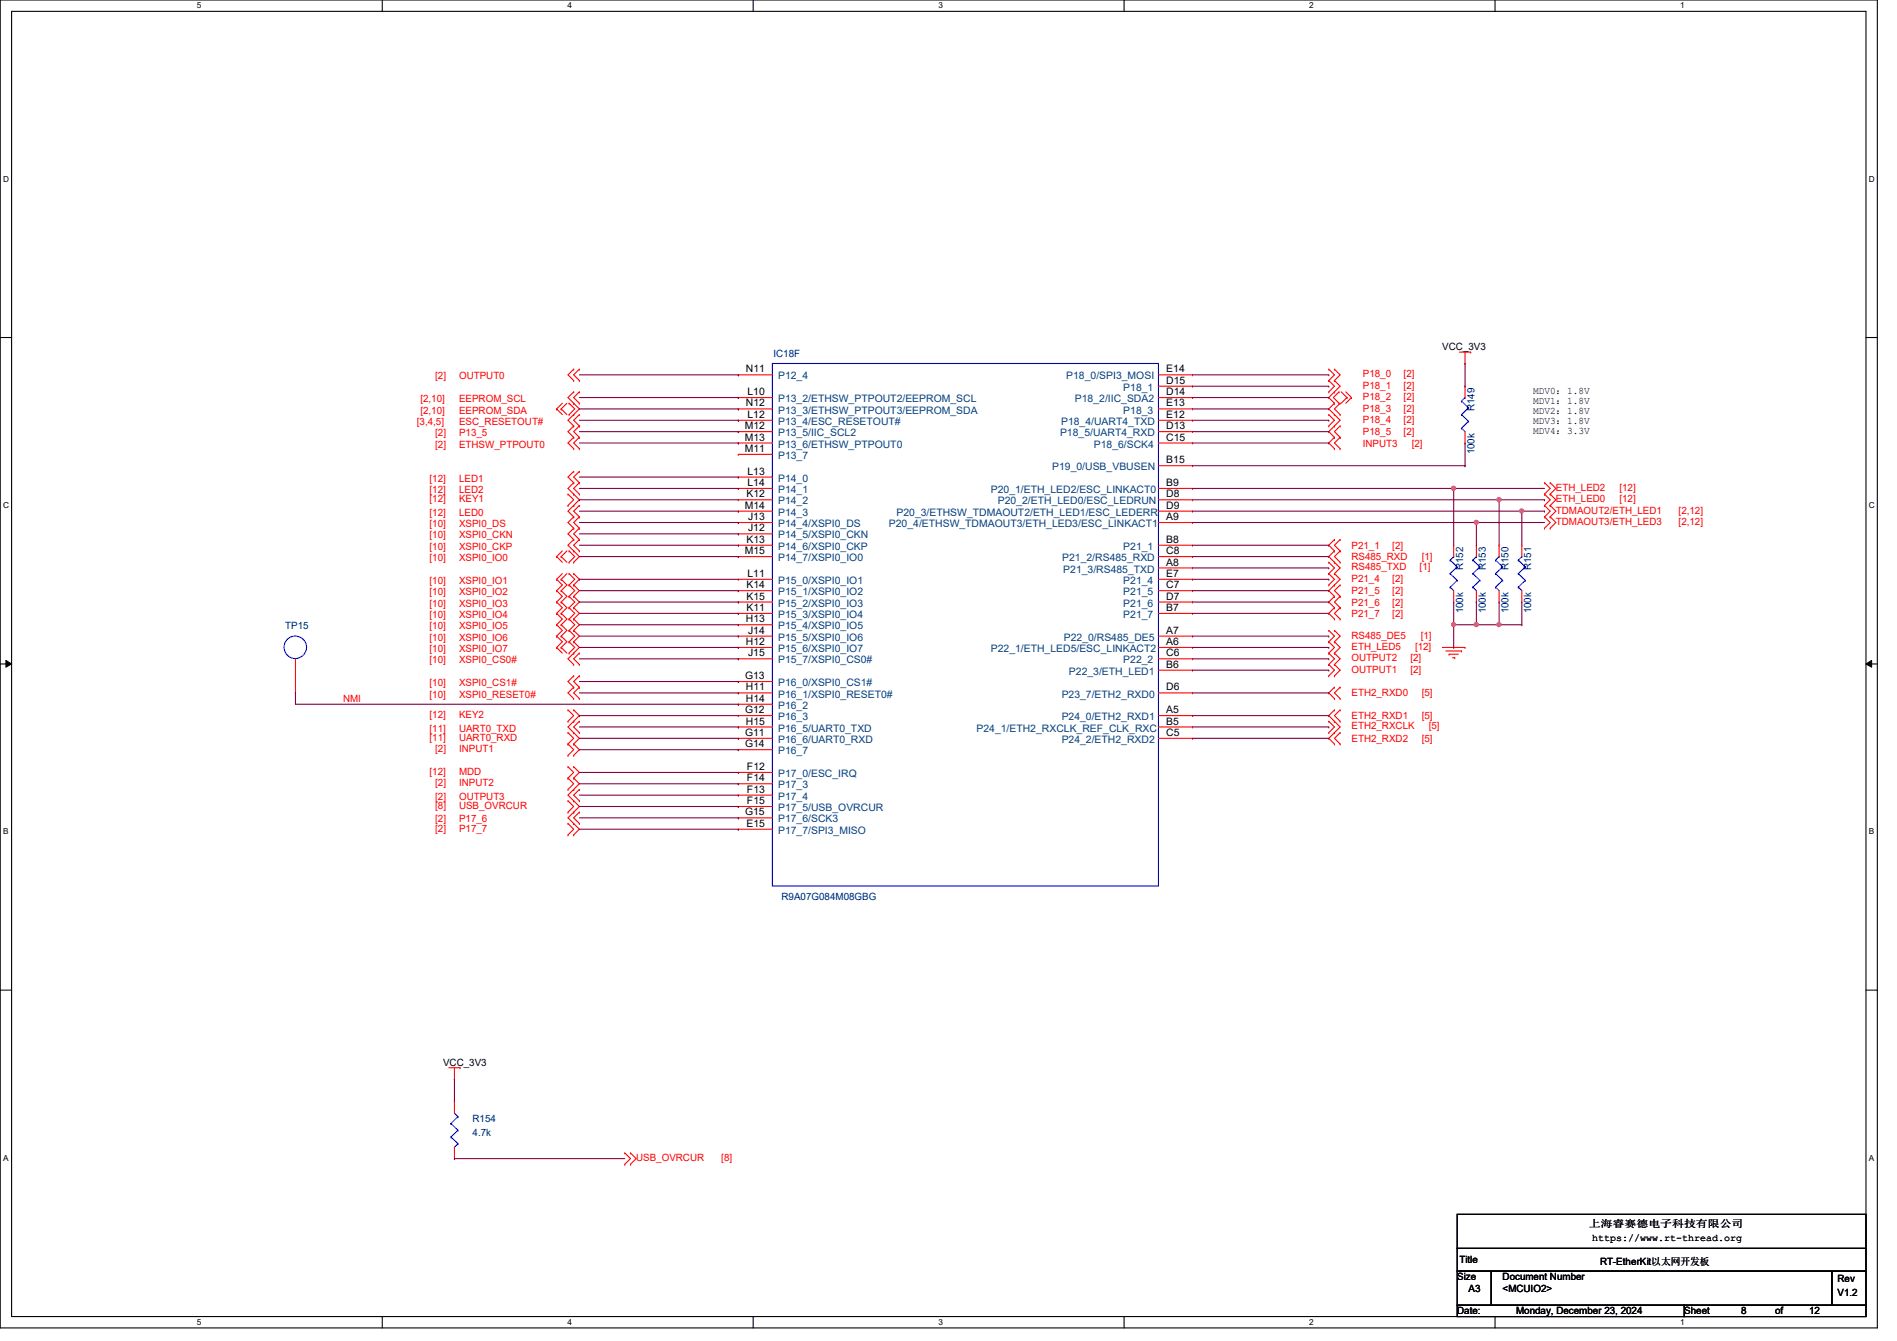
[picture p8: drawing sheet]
<svg xmlns="http://www.w3.org/2000/svg" width="297mm" height="210mm" viewBox="0 0 297 210" stroke-linecap="round" stroke-linejoin="round" font-family="sans-serif">
<path d="M0 0h294v207.9h-294zM1.8 1.8h290.4v204.3h-290.4z" fill="none" stroke="#000" stroke-width=".17"/>
<g fill="#fff">
<path d="M30.8 .2h.7v1.4h-.7z"/>
<path d="M30.8 206.2h.7v1.4h-.7z"/>
</g>
<path d="M59.9 0v1.8M59.9 206.1v1.8" fill="none" stroke="#000" stroke-width=".17"/>
<g fill="#fff">
<path d="M88.9 .2h.6v1.4h-.6z"/>
<path d="M88.9 206.2h.6v1.4h-.6z"/>
</g>
<path d="M117.9 0v1.8M117.9 206.1v1.8" fill="none" stroke="#000" stroke-width=".17"/>
<g fill="#fff">
<path d="M146.9 .2h.7v1.4h-.7z"/>
<path d="M146.9 206.2h.7v1.4h-.7z"/>
</g>
<path d="M176 0v1.8M176 206.1v1.8" fill="none" stroke="#000" stroke-width=".17"/>
<g fill="#fff">
<path d="M205 .2h.7v1.4h-.7z"/>
<path d="M205 206.2h.7v1.4h-.7z"/>
</g>
<path d="M234.1 0v1.8M234.1 206.1v1.8" fill="none" stroke="#000" stroke-width=".17"/>
<g fill="#fff">
<path d="M263.1 .2h.7v1.4h-.7z"/>
<path d="M263.1 206.2h.7v1.4h-.7z"/>
<path d="M.5 27.3h.9v1.4h-.9z"/>
<path d="M292.6 27.3h.9v1.4h-.9z"/>
<path d="M.5 78.4h.9v1.4h-.9z"/>
<path d="M292.6 78.4h.9v1.4h-.9z"/>
</g>
<path d="M0 52.8h1.8M292.2 52.8h1.8" fill="none" stroke="#000" stroke-width=".17"/>
<g fill="#fff">
<path d="M.5 129.5h.8v1.4h-.8z"/>
<path d="M292.6 129.5h.9v1.4h-.9z"/>
</g>
<path d="M0 103.9h1.8M292.2 103.9h1.8" fill="none" stroke="#000" stroke-width=".17"/>
<path d="M.9 103.4l.9 .5-.9 .5zM292.2 103.9l.9-.5v1z" fill="#000"/>
<path d="M.9 103.4l.9 .5-.9 .5zM292.2 103.9l.9-.5v1z" fill="none" stroke="#000" stroke-width=".16"/>
<g fill="#fff">
<path d="M.5 180.5h.8v1.4h-.8z"/>
<path d="M292.6 180.5h.9v1.4h-.9z"/>
</g>
<path d="M0 155h1.8M292.2 155h1.8M228.2 190.1h64v5.3h-64zM228.2 195.4h64v3.6h-64zM228.2 199h5.3v5.3h-5.3zM233.5 199h53.3v5.3h-53.3zM286.8 199h5.4v5.3h-5.4zM228.2 204.3h35.5v1.8h-35.5zM263.7 204.3h28.5v1.8h-28.5z" fill="none" stroke="#000" stroke-width=".17"/>
<g fill="none" stroke="#f00" stroke-width=".17">
<path d="M89.8 57.8h.1M89.8 59.6h.1M89.8 57.8l-.9 .9 .9 .9M90.7 57.8h.1M90.7 59.6h.1M90.7 57.8l-.9 .9 .9 .9M115.6 58.7h.1M115.6 58.7h5.3M181.4 58.7h5.3M186.7 58.7h.1M208.1 59.6h.1M208.1 57.8h.1"/>
<path d="M208.1 57.8l.9 .9-.9 .9M208.1 59.6l.9 .9-.9 .8M209 59.6h.1M209 57.8h.1M209 57.8l.8 .9-.8 .9M209 59.6l.8 .9-1.7 1.7 .9 .9M228.5 55.1h1.8M229.4 56.9h.1M229.4 55.1v1.8M230.3 55.1h.1M87.2 64h.1M87.2 64l.8 .9"/>
<path d="M87.9 64h.1M87.9 64l.9 .9M88 63.1l-.8 .9M88.8 63.1l-.9 .9M88.9 77.3h.1M88.9 79.1h.1M88.9 77.3l.9 .9-.9 .9M89.1 64.9h.1M89.1 63.1h.1M89.1 63.1l.9 .9-.9 .9M89.8 61.3h.1M89.8 63.1h.1"/>
<path d="M89.8 64.9h.1M89.8 66.7h.1M89.8 68.5h.1M89.8 70.2h.1M89.8 79.1h.1M89.8 77.3h.1M89.8 73.8h.1M89.8 75.6h.1M89.8 61.3l-.9 .9 1.8 1.8-1.8 1.8 .9 .9M89.8 68.5l-.9 .8 .9 .9M89.8 66.7l-.9 .9 .9 .9M89.8 75.6l-.9 .9 1.8 1.7-1.8 1.8 .9 .9"/>
<path d="M89.8 73.8l-.9 .9 .9 .9M90.7 61.3h.1M90.7 63.1h.1M90.7 64.9h.1M90.7 66.7h.1M90.7 68.5h.1M90.7 70.2h.1M90.7 73.8h.1M90.7 75.6h.1M90.7 77.3h.1M90.7 79.1h.1M90.7 61.3l-.9 .9 .9 .9"/>
<path d="M90.7 64.9l-.9 .9 .9 .9M90.7 68.5l-.9 .8 .9 .9M90.7 66.7l-.9 .9 .9 .9M90.7 73.8l-.9 .9 .9 .9M90.7 75.6l-.9 .9 .9 .8M90.7 79.1l-.9 .9 .9 .9M115.6 62.2h.1M115.6 64h.1M115.6 65.8h.1M115.6 67.6h.1M115.6 69.3h.1M115.6 71.1h.1"/>
<path d="M115.6 74.7h.1M115.6 76.5h.1M115.6 78.2h.1M115.6 62.2h5.3M115.6 64h5.3M115.6 65.8h5.3M115.6 67.6h5.3M115.6 69.3h5.3M115.6 71.1h5.3M115.6 74.7h5.3M115.6 76.5h5.3M115.6 78.2h5.3"/>
<path d="M181.4 62.2h5.3M181.4 64h5.3M181.4 65.8h5.3M181.4 67.6h5.3M181.4 69.3h5.3M181.4 76.5h5.3M181.4 78.2h5.3M181.4 60.5h5.3M181.4 72.9h5.3M186.7 60.5h.1M186.7 62.2h.1M186.7 64h.1"/>
<path d="M186.7 65.8h.1M186.7 67.6h.1M186.7 69.3h.1M186.7 72.9h.1M186.7 76.5h.1M186.7 78.2h.1M208.1 66.7h.1M208.1 64.9h.1M208.1 61.3h.1M208.1 64.9l.9 .9-.9 .9M209 63.1h.1M209 64.9h.1"/>
<path d="M209 66.7h.1M209 68.5h.1M209 61.3h.1M209 70.2h.1M209 63.1l-.9 .9 1.7 1.8-1.7 1.8 .9 .9M209 68.5l-.9 .8 .9 .9M209.7 61.3h.1M209.7 63.1h.1M209.7 61.3l-.9 .9 .9 .9M209.8 64.9h.1M209.8 63.1h.1M209.8 68.5h.1"/>
<path d="M209.8 66.7h.1M209.8 70.2h.1M209.8 63.1l-.8 .9 .8 .9M209.8 66.7l-.8 .9 .8 .9M209.8 68.5l-.8 .8 .8 .9M210 61.3l.9 .9M210.7 61.3l.9 .9M210.9 62.2h.1M210.9 62.2l-.9 .9M211.6 62.2h.1M211.6 62.2l-.9 .9M229.4 69.3h.1"/>
<path d="M229.4 60.5h.1M229.4 60.5v1.7M229.4 67.6v1.7M241.8 77.3h.1M241.8 75.6h.1M241.8 79.1h.1M241.8 77.3l.9 .9-.9 .9M241.8 79.1l.9 .9-.9 .9M241.8 75.6l.9 .9-.9 .8M242.7 77.3h.1M242.7 75.6h.1M242.7 79.1h.1"/>
<path d="M242.7 75.6l.9 .9-.9 .8M242.7 77.3l.9 .9-.9 .9M242.7 79.1l.9 .9-.9 .9M87.2 87.1h.1M87.2 90.7h.1M87.2 92.5h.1M87.2 94.2h.1M87.2 96h.1M87.2 97.8h.1M87.2 99.6h.1M87.2 87.1l.8 .9M87.2 90.7l.8 .9-.8 .9"/>
<path d="M87.2 92.5l.8 .8-.8 .9M87.2 94.2l.8 .9-.8 .9M87.2 96l.8 .9-.8 .9M87.2 97.8l.8 .9-.8 .9M87.2 99.6l.8 .9-.8 .8M87.9 87.1h.1M87.9 90.7h.1M87.9 92.5h.1M87.9 94.2h.1M87.9 96h.1M87.9 97.8h.1M87.9 99.6h.1"/>
<path d="M87.9 87.1l.9 .9M87.9 90.7l.9 .9-.9 .9M87.9 92.5l.9 .8-.9 .9M87.9 94.2l.9 .9-.9 .9M87.9 96l.9 .9-.9 .9M87.9 97.8l.9 .9-.9 .9M87.9 99.6l.9 .9-.9 .8M88 86.2l-.8 .9M88 89.8l-.8 .9M88.8 86.2l-.9 .9M88.8 89.8l-.9 .9M89.1 88h.1"/>
<path d="M89.1 86.2h.1M89.1 91.6h.1M89.1 89.8h.1M89.1 93.3h.1M89.1 95.1h.1M89.1 96.9h.1M89.1 98.7h.1M89.1 86.2l.9 .9-.9 .9M89.1 89.8l.9 .9-.9 .9M89.1 91.6l.9 .9-.9 .8M89.1 93.3l.9 .9-.9 .9M89.1 95.1l.9 .9-.9 .9"/>
<path d="M89.1 96.9l.9 .9-.9 .9M89.1 98.7l.9 .9-.9 .9M89.8 80.9h.1M89.8 82.7h.1M89.8 84.5h.1M89.8 86.2h.1M89.8 88h.1M89.8 91.6h.1M89.8 89.8h.1M89.8 93.3h.1M89.8 95.1h.1M89.8 96.9h.1"/>
<path d="M89.8 98.7h.1M89.8 80.9l-.9 .9 .9 .9M89.8 82.7l-.9 .9 .9 .9M89.8 84.5l-.9 .8 .9 .9M89.8 89.8l.9 .9-.9 .9M89.8 86.2l.9 .9-.9 .9M89.8 93.3l.9 .9-.9 .9M89.8 95.1l.9 .9-.9 .9M89.8 91.6l.9 .9-.9 .8M89.8 98.7l.9 .9-.9 .9M89.8 96.9l.9 .9-.9 .9M90.7 80.9h.1"/>
<path d="M90.7 82.7h.1M90.7 84.5h.1M90.7 86.2h.1M90.7 80.9l-.9 .9 .9 .9M90.7 82.7l-.9 .9 .9 .9M90.7 84.5l-.9 .8 .9 .9M115.6 80h.1M115.6 81.8h.1M115.6 83.6h.1M115.6 85.3h.1M115.6 87.1h.1M115.6 90.7h.1"/>
<path d="M115.6 92.5h.1M115.6 94.2h.1M115.6 96h.1M115.6 97.8h.1M115.6 99.6h.1M115.6 80h5.3M115.6 81.8h5.3M115.6 83.6h5.3M115.6 85.3h5.3M115.6 87.1h5.3M115.6 90.7h5.3M115.6 92.5h5.3"/>
<path d="M115.6 94.2h5.3M115.6 96h5.3M115.6 97.8h5.3M115.6 99.6h5.3M181.4 80h5.3M181.4 81.8h5.3M181.4 85.3h5.3M181.4 87.1h5.3M181.4 90.7h5.3M181.4 92.5h5.3M181.4 94.2h5.3M181.4 96h5.3"/>
<path d="M181.4 99.6h5.3M181.4 88.9h5.3M186.7 80h.1M186.7 81.8h.1M186.7 85.3h.1M186.7 87.1h.1M186.7 88.9h.1M186.7 90.7h.1M186.7 92.5h.1M186.7 94.2h.1M186.7 96h.1M186.7 99.6h.1"/>
<path d="M208.1 89.8h.1M208.1 88h.1M208.1 98.7h.1M208.1 91.6h.1M208.1 88l.9 .9-.9 .9M208.1 98.7l.9 .9-.9 .9M208.1 89.8l.9 .9-.9 .9M209 89.8h.1M209 88h.1M209 86.2h.1M209 98.7h.1M209 84.5h.1"/>
<path d="M209 91.6h.1M209 93.3h.1M209 95.1h.1M209 96.9h.1M209 86.2l-.9 .9 1.7 1.8-.8 .9M209 98.7l.8 .9-.8 .9M209 84.5l-.9 .8 .9 .9M209 89.8l.8 .9-1.7 1.8 .9 .8M209 93.3l-.9 .9 .9 .9M209 95.1l-.9 .9 .9 .9M209.8 88h.1M209.8 86.2h.1"/>
<path d="M209.8 84.5h.1M209.8 93.3h.1M209.8 91.6h.1M209.8 95.1h.1M209.8 96.9h.1M209.8 86.2l-.8 .9 .8 .9M209.8 84.5l-.8 .8 .8 .9M209.8 91.6l-.8 .9 .8 .8M209.8 93.3l-.8 .9 .8 .9M209.8 95.1l-.8 .9 .8 .9M227.6 94.2h.1M227.6 85.3h.1"/>
<path d="M227.6 85.3v1.8M227.6 92.5v1.7M231.2 94.2h.1M231.2 85.3h.1M231.2 85.3v1.8M231.2 92.5v1.7M234.7 94.2h.1M234.7 85.3h.1M234.7 85.3v1.8M234.7 92.5v1.7M238.3 94.2h.1M238.3 85.3h.1"/>
<path d="M238.3 85.3v1.8M238.3 92.5v1.7M241.8 80.9h.1M241.8 82.7h.1M241.8 80.9l.9 .9-.9 .9M242.7 80.9h.1M242.7 82.7h.1M242.7 80.9l.9 .9-.9 .9M46.3 108.5h.1M46.3 103.1v5.4M87.2 101.3h.1M87.2 101.3l.8 .9"/>
<path d="M87.9 101.3h.1M87.9 101.3l.9 .9M88.9 114.7h.1M88.9 116.5h.1M88.9 118.2h.1M88.9 111.1h.1M88.9 112.9h.1M88.9 114.7l.9 .9-.9 .9M88.9 116.5l.9 .8-.9 .9M88.9 111.1l.9 .9-.9 .9M89.1 100.5h.1M89.1 102.2h.1"/>
<path d="M89.1 100.5l.9 .8-.9 .9M89.8 107.6h.1M89.8 109.3h.1M89.8 105.8h.1M89.8 102.2h.1M89.8 104h.1M89.8 112.9h.1M89.8 114.7h.1M89.8 116.5h.1M89.8 100.5h.1M89.8 118.2h.1M89.8 111.1h.1"/>
<path d="M89.8 107.6l-.9 .9 .9 .8M89.8 105.8l-.9 .9 .9 .9M89.8 100.5l.9 .8-1.8 1.8 .9 .9M89.8 111.1l.9 .9-1.8 1.8 1.8 1.8-.9 .9M89.8 116.5l.9 .8-.9 .9M90.7 107.6h.1M90.7 109.3h.1M90.7 105.8h.1M90.7 102.2h.1M90.7 104h.1M90.7 112.9h.1M90.7 114.7h.1"/>
<path d="M90.7 107.6l-.9 .9 .9 .8M90.7 105.8l-.9 .9 .9 .9M90.7 102.2l-.9 .9 .9 .9M90.7 112.9l-.9 .9 .9 .9M115.6 101.3h.1M115.6 103.1h.1M115.6 106.7h.1M115.6 108.5h.1M115.6 110.2h.1M115.6 112h.1M115.6 113.8h.1M115.6 115.6h.1"/>
<path d="M115.6 117.3h.1M115.6 101.3h5.3M115.6 103.1h5.3M115.6 106.7h5.3M115.6 108.5h5.3M115.6 110.2h5.3M115.6 112h5.3M115.6 113.8h5.3M115.6 115.6h5.3M115.6 117.3h5.3M181.4 101.3h5.3M181.4 103.1h5.3"/>
<path d="M181.4 108.5h5.3M181.4 112h5.3M181.4 113.8h5.3M181.4 115.6h5.3M181.4 104.9h5.3M186.7 101.3h.1M186.7 103.1h.1M186.7 104.9h.1M186.7 108.5h.1M186.7 112h.1M186.7 113.8h.1M186.7 115.6h.1"/>
<path d="M208.1 114.7h.1M208.1 112.9h.1M208.1 102.2h.1M208.1 100.5h.1M208.1 104h.1M208.1 105.8h.1M208.1 112.9l.9 .9-.9 .9M208.1 100.5l.9 .8-.9 .9M208.1 102.2l.9 .9-.9 .9M208.1 104l.9 .9-.9 .9M209 111.1h.1M209 112.9h.1"/>
<path d="M209 114.7h.1M209 116.5h.1M209 102.2h.1M209 100.5h.1M209 107.6h.1M209 109.3h.1M209 104h.1M209 105.8h.1M209 111.1l-.9 .9 1.7 1.8-1.7 1.8 .9 .9M209 100.5l.8 .8-.8 .9M209 107.6l-.9 .9 .9 .8M209 102.2l.8 .9-.8 .9"/>
<path d="M209 104l.8 .9-.8 .9M209.8 112.9h.1M209.8 111.1h.1M209.8 116.5h.1M209.8 114.7h.1M209.8 109.3h.1M209.8 107.6h.1M209.8 111.1l-.8 .9 .8 .9M209.8 114.7l-.8 .9 .8 .9M209.8 107.6l-.8 .9 .8 .8M225.8 101.3h3.6M226.4 101.9h2.5"/>
<path d="M226.9 102.4h.1M226.9 102.4h1.4M227.5 103h.3M227.8 103h.1M228.9 101.9h.1M229.4 101.3h.1M88.9 125.3h.1M88.9 127.1h.1M88.9 128.9h.1M88.9 130.7h.1M88.9 121.8h.1M88.9 123.6h.1"/>
<path d="M88.9 120h.1M88.9 125.3l.9 .9-.9 .9M88.9 128.9l.9 .9-.9 .9M88.9 121.8l.9 .9-.9 .9M88.9 120l.9 .9-.9 .9M89.8 127.1h.1M89.8 125.3h.1M89.8 123.6h.1M89.8 130.7h.1M89.8 128.9h.1M89.8 121.8h.1M89.8 120h.1"/>
<path d="M89.8 121.8l.9 .9-1.8 1.8 1.8 1.7-1.8 1.8 1.8 1.8-.9 .9M89.8 120l.9 .9-.9 .9M90.7 123.6h.1M90.7 125.3h.1M90.7 127.1h.1M90.7 128.9h.1M90.7 123.6l-.9 .9 .9 .8M90.7 127.1l-.9 .9 .9 .9M115.6 120.9h.1M115.6 122.7h.1M115.6 124.5h.1M115.6 126.2h.1"/>
<path d="M115.6 128h.1M115.6 129.8h.1M115.6 120.9h5.3M115.6 122.7h5.3M115.6 124.5h5.3M115.6 126.2h5.3M115.6 128h5.3M115.6 129.8h5.3M70.3 167.1h1.7M71.2 168.9h.1M71.2 172.5h.1M71.2 167.1v1.8"/>
<path d="M71.2 172.5v1.7M71.2 179.6v1.8M72 167.1h.1M71.2 181.4h.1M97.8 182.2h.1M97.8 180.5h.1M97.8 180.5l.9 .9-.9 .8M98.7 182.2h.1M98.7 180.5h.1M98.7 180.5l.9 .9-.9 .8"/>
</g>
<g fill="none" stroke="#00f" stroke-width=".17">
<path d="M120.9 56.9h60.5v81.8h-60.5zM228.9 67h.1M228.9 64.9h.1M228.9 62.8h.1M228.9 67l.5 .6M228.9 64.9l1.1 1.1M228.9 62.8l1.1 1M229.4 62.2h.1M229.4 62.2l-.5 .6M230 66h.1M230 63.8h.1M230 66l-1.1 1"/>
<path d="M230 63.8l-1.1 1.1M227.1 91.9h.1M227.1 89.8h.1M227.1 87.7h.1M227.1 91.9l.5 .6M227.1 89.8l1.1 1M227.1 87.7l1.1 1M227.6 87.1h.1M227.6 87.1l-.5 .6M228.2 90.8h.1M228.2 88.7h.1M228.2 90.8l-1.1 1.1"/>
<path d="M228.2 88.7l-1.1 1.1M230.6 91.9h.1M230.6 89.8h.1M230.6 87.7h.1M230.6 91.9l.6 .6M230.6 89.8l1.1 1M230.6 87.7l1.1 1M231.2 87.1h.1M231.2 87.1l-.6 .6M231.7 90.8h.1M231.7 88.7h.1M231.7 90.8l-1.1 1.1"/>
<path d="M231.7 88.7l-1.1 1.1M234.2 91.9h.1M234.2 89.8h.1M234.2 87.7h.1M234.2 91.9l.5 .6M234.2 89.8l1.1 1M234.2 87.7l1.1 1M234.7 87.1h.1M234.7 87.1l-.5 .6M235.3 90.8h.1M235.3 88.7h.1M235.3 90.8l-1.1 1.1"/>
<path d="M235.3 88.7l-1.1 1.1M237.7 91.9h.1M237.7 89.8h.1M237.7 87.7h.1M237.7 91.9l.6 .6M237.7 89.8l1.1 1M237.7 87.7l1.1 1M238.3 87.1h.1M238.3 87.1l-.6 .6M238.8 90.8h.1M238.8 88.7h.1M238.8 90.8l-1.1 1.1"/>
<path d="M238.8 88.7l-1.1 1.1M70.6 175.9h.1M70.6 178h.1M70.6 175.9l1.1 1M70.6 178l1.1 1M71.2 179.6h.1M71.2 174.2l.5 .6M71.7 174.8h.1M71.7 176.9h.1M71.7 179h.1M71.7 174.8l-1.1 1.1M71.7 176.9l-1.1 1.1"/>
<path d="M71.7 179l-.5 .6"/>
<circle cx="46.2" cy="101.3" r="1.76"/>
</g>
<g fill="none" stroke="#800040" stroke-width=".17">
<path d="M90.7 58.7h24.9M115.6 58.7h.1M186.7 58.7h21.4M208.1 58.7h.1M90.7 62.2h24.9M90.7 64h24.9M90.7 65.8h24.9M90.7 67.6h24.9M90.7 69.3h24.9M115.6 62.2h.1M115.6 64h.1M115.6 65.8h.1"/>
<path d="M115.6 67.6h.1M115.6 69.3h.1M186.7 62.2h21.4M186.7 64h21.4M186.7 65.8h21.4M186.7 67.6h21.4M186.7 60.5h21.4M186.7 72.9h42.7M186.7 76.5h40.9M208.1 60.5h.1M208.1 62.2h.1M208.1 64h.1"/>
<path d="M208.1 65.8h.1M208.1 67.6h.1M227.6 76.5h.1M229.4 72.9h.1M90.7 81.8h24.9M90.7 83.6h24.9M90.7 85.3h24.9M90.7 87.1h24.9M90.7 92.5h24.9M90.7 94.2h24.9M90.7 96h24.9M90.7 97.8h24.9"/>
<path d="M90.7 99.6h24.9M115.6 81.8h.1M115.6 83.6h.1M115.6 85.3h.1M115.6 87.1h.1M115.6 92.5h.1M115.6 94.2h.1M115.6 96h.1M115.6 97.8h.1M115.6 99.6h.1M46.3 110.2h69.3M90.7 101.3h24.9"/>
<path d="M90.7 103.1h24.9M90.7 106.7h24.9M90.7 108.5h24.9M90.7 113.8h24.9M90.7 115.6h24.9M90.7 117.3h24.9M115.6 101.3h.1M115.6 103.1h.1M115.6 106.7h.1M115.6 108.5h.1M115.6 110.2h.1M115.6 113.8h.1"/>
<path d="M115.6 115.6h.1M115.6 117.3h.1M90.7 122.7h24.9M90.7 124.5h24.9M90.7 126.2h24.9M90.7 128h24.9M90.7 129.8h24.9M115.6 122.7h.1M115.6 124.5h.1M115.6 126.2h.1M115.6 128h.1M115.6 129.8h.1"/>
</g>
<circle cx="227.6" cy="76.4" r=".32" fill="#f0f"/>
<circle cx="227.6" cy="76.4" r=".32" fill="none" stroke="#f0f" stroke-width=".17"/>
<path d="M186.7 78.2h48M234.7 78.2h.1" fill="none" stroke="#800040" stroke-width=".17"/>
<circle cx="234.7" cy="78.2" r=".32" fill="#f0f"/>
<circle cx="234.7" cy="78.2" r=".32" fill="none" stroke="#f0f" stroke-width=".17"/>
<path d="M186.7 80h51.6M238.3 80h.1" fill="none" stroke="#800040" stroke-width=".17"/>
<circle cx="238.3" cy="80" r=".32" fill="#f0f"/>
<circle cx="238.3" cy="80" r=".32" fill="none" stroke="#f0f" stroke-width=".17"/>
<path d="M186.7 81.8h44.5M231.2 81.8h.1" fill="none" stroke="#800040" stroke-width=".17"/>
<circle cx="231.2" cy="81.8" r=".32" fill="#f0f"/>
<circle cx="231.2" cy="81.8" r=".32" fill="none" stroke="#f0f" stroke-width=".17"/>
<g fill="none" stroke="#800040" stroke-width=".17">
<path d="M90.7 90.7h.1M90.7 90.7h24.9M186.7 85.3h21.4M186.7 92.5h21.4M186.7 94.2h21.4M186.7 96h21.4M186.7 99.6h21.4M208.1 85.3h.1M208.1 92.5h.1M208.1 94.2h.1M208.1 96h.1M208.1 99.6h.1"/>
<path d="M227.6 97.8h.1M227.6 94.2v3.6M231.2 94.2h.1M231.2 94.2v3.6M186.7 101.3h21.4M186.7 108.5h21.4M186.7 112h21.4M186.7 113.8h21.4M186.7 115.6h21.4M208.1 101.3h.1M208.1 108.5h.1M208.1 112h.1"/>
<path d="M208.1 113.8h.1M208.1 115.6h.1"/>
</g>
<circle cx="231.2" cy="97.8" r=".32" fill="#f0f"/>
<circle cx="231.2" cy="97.8" r=".32" fill="none" stroke="#f0f" stroke-width=".17"/>
<g fill="none" stroke="#800040" stroke-width=".17">
<path d="M229.4 56.9v3.6M227.6 76.5h.1M227.6 76.5v8.8M227.6 76.5h14.2M229.4 60.5h.1M229.4 72.9h.1M229.4 69.3v3.6M186.7 87.1h21.4M186.7 88.9h21.4M208.1 87.1h.1M208.1 88.9h.1M227.6 97.8h3.6"/>
<path d="M231.2 81.8h.1M231.2 97.8h.1M231.2 81.8v3.5M231.2 81.8h10.6M186.7 103.1h21.4M186.7 104.9h21.4M208.1 103.1h.1M208.1 104.9h.1M90.7 120.9h24.9M115.6 120.9h.1M71.2 168.9h.1M71.2 168.9v3.6"/>
<path d="M71.2 181.4h.1M71.2 181.4h26.6"/>
</g>
<circle cx="227.6" cy="97.8" r=".32" fill="#f0f"/>
<circle cx="227.6" cy="97.8" r=".32" fill="none" stroke="#f0f" stroke-width=".17"/>
<g fill="none" stroke="#800040" stroke-width=".17">
<path d="M90.7 78.2h.1M90.7 78.2h24.9M90.7 74.7h24.9M90.7 76.5h24.9M115.6 74.7h.1M115.6 76.5h.1M186.7 69.3h21.4M208.1 69.3h.1M234.7 78.2h.1M234.7 78.2h7.1M234.7 78.2v7.1M241.8 78.2h.1"/>
<path d="M90.7 80h24.9M115.6 80h.1M186.7 90.7h21.4M208.1 90.7h.1M227.6 97.8v3.5M231.2 97.8h.1M231.2 97.8h3.5M234.7 97.8h.1M234.7 94.2v3.6M238.3 80h.1M238.3 80h3.5M238.3 80v5.3"/>
<path d="M241.8 80h.1M46.3 108.5h.1M46.3 108.5v1.7M90.7 112h.1M90.7 112h24.9M227.6 101.3h.1"/>
</g>
<circle cx="234.7" cy="97.8" r=".32" fill="#f0f"/>
<circle cx="234.7" cy="97.8" r=".32" fill="none" stroke="#f0f" stroke-width=".17"/>
<path d="M234.7 97.8h.1M234.7 97.8h3.6M238.3 97.8h.1M238.3 94.2v3.6" fill="none" stroke="#800040" stroke-width=".17"/>
<circle cx="227.6" cy="76.4" r=".32" fill="#f0f"/>
<circle cx="227.6" cy="76.4" r=".32" fill="none" stroke="#f0f" stroke-width=".17"/>
<circle cx="234.7" cy="78.2" r=".32" fill="#f0f"/>
<circle cx="234.7" cy="78.2" r=".32" fill="none" stroke="#f0f" stroke-width=".17"/>
<circle cx="238.3" cy="80" r=".32" fill="#f0f"/>
<circle cx="238.3" cy="80" r=".32" fill="none" stroke="#f0f" stroke-width=".17"/>
<circle cx="231.2" cy="81.8" r=".32" fill="#f0f"/>
<circle cx="231.2" cy="81.8" r=".32" fill="none" stroke="#f0f" stroke-width=".17"/>
<circle cx="231.2" cy="97.8" r=".32" fill="#f0f"/>
<circle cx="231.2" cy="97.8" r=".32" fill="none" stroke="#f0f" stroke-width=".17"/>
<circle cx="227.6" cy="97.8" r=".32" fill="#f0f"/>
<circle cx="227.6" cy="97.8" r=".32" fill="none" stroke="#f0f" stroke-width=".17"/>
<circle cx="234.7" cy="97.8" r=".32" fill="#f0f"/>
<circle cx="234.7" cy="97.8" r=".32" fill="none" stroke="#f0f" stroke-width=".17"/>
<g font-size="1.6" fill="#f00">
<text x="68.2" y="59.4">[2]</text>
<text x="71.9" y="59.4">OUTPUT0</text>
<text x="213.4" y="59.1">P18_0</text>
<text x="219.8" y="59.1">[2]</text>
<text x="65.8" y="62.9">[2,10]</text>
<text x="65.8" y="64.7">[2,10]</text>
<text x="71.9" y="62.9">EEPROM_SCL</text>
<text x="71.9" y="64.7">EEPROM_SDA</text>
<text x="213.4" y="64.6">P18_3</text>
<text x="213.4" y="60.8">P18_1</text>
<text x="213.4" y="62.6">P18_2</text>
<text x="219.8" y="64.6">[2]</text>
<text x="219.8" y="60.8">[2]</text>
<text x="219.8" y="62.6">[2]</text>
<text x="65.3" y="66.5">[3,4,5]</text>
<text x="68.2" y="68.3">[2]</text>
<text x="68.2" y="70.1">[2]</text>
<text x="71.9" y="66.5">ESC_RESETOUT#</text>
<text x="71.9" y="70.1">ETHSW_PTPOUT0</text>
<text x="71.9" y="68.3">P13_5</text>
<text x="213.4" y="66.2">P18_4</text>
<text x="213.4" y="68.1">P18_5</text>
<text x="213.4" y="69.9">INPUT3</text>
<text x="219.8" y="66.2">[2]</text>
<text x="219.8" y="68.1">[2]</text>
<text x="221.1" y="69.9">[2]</text>
<text x="67.3" y="75.4">[12]</text>
<text x="67.3" y="77.2">[12]</text>
<text x="71.9" y="75.4">LED1</text>
<text x="71.9" y="77.2">LED2</text>
<text x="243.6" y="76.8">ETH_LED2</text>
<text x="253.6" y="76.8">[12]</text>
<text x="67.3" y="80.7">[12]</text>
<text x="67.3" y="82.5">[10]</text>
<text x="67.3" y="78.6">[12]</text>
<text x="71.9" y="82.5">XSPI0_DS</text>
<text x="71.9" y="78.6">KEY1</text>
<text x="71.9" y="80.7">LED0</text>
<text x="243.6" y="78.6">ETH_LED0</text>
<text x="243.6" y="80.4">TDMAOUT2/ETH_LED1</text>
<text x="243.6" y="82.2">TDMAOUT3/ETH_LED3</text>
<text x="253.6" y="78.6">[12]</text>
<text x="262.8" y="80.4">[2,12]</text>
<text x="262.8" y="82.2">[2,12]</text>
<text x="67.3" y="84.3">[10]</text>
<text x="67.3" y="86.1">[10]</text>
<text x="67.3" y="87.8">[10]</text>
<text x="71.9" y="84.3">XSPI0_CKN</text>
<text x="71.9" y="86.1">XSPI0_CKP</text>
<text x="71.9" y="87.8">XSPI0_IO0</text>
<text x="211.6" y="89.3">RS485_TXD</text>
<text x="211.6" y="87.7">RS485_RXD</text>
<text x="211.6" y="85.9">P21_1</text>
<text x="218" y="85.9">[2]</text>
<text x="222.3" y="89.3">[1]</text>
<text x="222.6" y="87.7">[1]</text>
<text x="67.3" y="91.4">[10]</text>
<text x="67.3" y="93.2">[10]</text>
<text x="67.3" y="95">[10]</text>
<text x="71.9" y="91.4">XSPI0_IO1</text>
<text x="71.9" y="93.2">XSPI0_IO2</text>
<text x="71.9" y="95">XSPI0_IO3</text>
<text x="211.6" y="93">P21_5</text>
<text x="211.6" y="94.8">P21_6</text>
<text x="211.6" y="91.1">P21_4</text>
<text x="218" y="93">[2]</text>
<text x="218" y="94.8">[2]</text>
<text x="218" y="91.1">[2]</text>
<text x="67.3" y="96.7">[10]</text>
<text x="67.3" y="98.5">[10]</text>
<text x="67.3" y="100.3">[10]</text>
<text x="71.9" y="96.7">XSPI0_IO4</text>
<text x="71.9" y="98.5">XSPI0_IO5</text>
<text x="71.9" y="100.3">XSPI0_IO6</text>
<text x="211.6" y="101.7">ETH_LED5</text>
<text x="211.6" y="99.9">RS485_DE5</text>
<text x="211.6" y="96.6">P21_7</text>
<text x="218" y="96.6">[2]</text>
<text x="221.6" y="101.7">[12]</text>
<text x="222.5" y="99.9">[1]</text>
<text x="67.3" y="107.4">[10]</text>
<text x="67.3" y="103.8">[10]</text>
<text x="67.3" y="102.1">[10]</text>
<text x="71.9" y="107.4">XSPI0_CS1#</text>
<text x="71.9" y="103.8">XSPI0_CS0#</text>
<text x="71.9" y="102.1">XSPI0_IO7</text>
<text x="211.6" y="103.5">OUTPUT2</text>
<text x="211.6" y="105.3">OUTPUT1</text>
<text x="220.8" y="103.5">[2]</text>
<text x="220.8" y="105.3">[2]</text>
<text x="53.7" y="109.9">NMI</text>
<text x="67.3" y="109.2">[10]</text>
<text x="67.3" y="112.4">[12]</text>
<text x="71.9" y="109.2">XSPI0_RESET0#</text>
<text x="71.9" y="112.4">KEY2</text>
<text x="211.6" y="112.6">ETH2_RXD1</text>
<text x="211.6" y="109">ETH2_RXD0</text>
<text x="222.6" y="112.6">[5]</text>
<text x="222.6" y="109">[5]</text>
<text x="67.3" y="116">[11]</text>
<text x="67.3" y="114.5">[11]</text>
<text x="68.2" y="117.7">[2]</text>
<text x="71.9" y="114.5">UART0_TXD</text>
<text x="71.9" y="116">UART0_RXD</text>
<text x="71.9" y="117.7">INPUT1</text>
<text x="211.6" y="116.1">ETH2_RXD2</text>
<text x="211.6" y="114.2">ETH2_RXCLK</text>
<text x="222.6" y="116.1">[5]</text>
<text x="223.7" y="114.2">[5]</text>
<text x="67.3" y="121.3">[12]</text>
<text x="68.2" y="123.1">[2]</text>
<text x="68.2" y="125.2">[2]</text>
<text x="71.9" y="125.2">OUTPUT3</text>
<text x="71.9" y="123.1">INPUT2</text>
<text x="71.9" y="121.3">MDD</text>
<text x="68.2" y="126.6">[8]</text>
<text x="68.2" y="130.2">[2]</text>
<text x="68.2" y="128.7">[2]</text>
<text x="71.9" y="126.6">USB_OVRCUR</text>
<text x="71.9" y="130.2">P17_7</text>
<text x="71.9" y="128.7">P17_6</text>
<text x="99.6" y="181.7">USB_OVRCUR</text>
<text x="112.9" y="181.7">[8]</text>
</g>
<g font-size="1.6">
<text x="116.8" y="58.3">N11</text>
<text x="182.6" y="58.3">E14</text>
<text x="225.8" y="54.8">VCC_3V3</text>
<text x="116.8" y="63.6">N12</text>
<text x="117" y="61.8">L10</text>
<text x="117" y="65.4">L12</text>
<text x="182.6" y="60.1">D15</text>
<text x="182.6" y="61.8">D14</text>
<text x="182.6" y="63.6">E13</text>
<text x="182.6" y="65.4">E12</text>
<text x="240.1" y="63.2">MDV1：1.8V</text>
<text x="240.1" y="64.8">MDV2：1.8V</text>
<text x="240.1" y="61.7">MDV0：1.8V</text>
<text x="116.6" y="67.2">M12</text>
<text x="116.6" y="69">M13</text>
<text x="116.6" y="70.7">M11</text>
<text x="182.6" y="67.2">D13</text>
<text x="182.6" y="69">C15</text>
<text x="240.1" y="66.4">MDV3：1.8V</text>
<text x="240.1" y="67.9">MDV4：3.3V</text>
<text x="116.9" y="77.9">K12</text>
<text x="117" y="74.3">L13</text>
<text x="117" y="76.1">L14</text>
<text x="182.6" y="72.5">B15</text>
<text x="182.6" y="76.1">B9</text>
<text x="182.6" y="77.9">D8</text>
<text x="116.6" y="79.6">M14</text>
<text x="117.1" y="81.4">J13</text>
<text x="117.1" y="83.2">J12</text>
<text x="182.6" y="79.6">D9</text>
<text x="182.6" y="81.4">A9</text>
<text x="116.6" y="86.7">M15</text>
<text x="116.9" y="85">K13</text>
<text x="182.6" y="85">B8</text>
<text x="182.6" y="86.7">C8</text>
<text x="182.6" y="88.5">A8</text>
<text x="116.9" y="92.1">K14</text>
<text x="116.9" y="93.9">K15</text>
<text x="116.9" y="95.6">K11</text>
<text x="117" y="90.3">L11</text>
<text x="182.6" y="90.3">E7</text>
<text x="182.6" y="92.1">C7</text>
<text x="182.6" y="93.9">D7</text>
<text x="182.6" y="95.6">B7</text>
<text x="116.8" y="97.4">H13</text>
<text x="116.8" y="101">H12</text>
<text x="117.1" y="99.2">J14</text>
<text x="182.6" y="99.2">A7</text>
<text x="182.6" y="101">A6</text>
<text x="116.7" y="106.3">G13</text>
<text x="117.1" y="102.7">J15</text>
<text x="182.6" y="102.7">C6</text>
<text x="182.6" y="104.5">B6</text>
<text x="116.7" y="111.6">G12</text>
<text x="116.8" y="108.1">H11</text>
<text x="116.8" y="109.9">H14</text>
<text x="116.8" y="113.4">H15</text>
<text x="182.6" y="108.1">D6</text>
<text x="182.6" y="111.6">A5</text>
<text x="182.6" y="113.4">B5</text>
<text x="116.7" y="115.2">G11</text>
<text x="116.7" y="117">G14</text>
<text x="182.6" y="115.2">C5</text>
<text x="117" y="120.5">F12</text>
<text x="117" y="122.3">F14</text>
<text x="117" y="124.1">F13</text>
<text x="117" y="125.9">F15</text>
<text x="116.7" y="127.6">G15</text>
<text x="116.9" y="129.4">E15</text>
<text x="69.4" y="166.8">VCC_3V3</text>
<text x="228.5" y="197.7">Title</text>
<text x="248.8" y="192">上上上上上上接上上上上上上</text>
<text x="249.3" y="194.3">https://www.rt-thread.org</text>
<text x="228.2" y="200.4">Size</text>
<text x="230" y="202.2">A3</text>
<text x="235.3" y="200.4">Document Number</text>
<text x="235.3" y="202.2">&lt;MCUIO2&gt;</text>
<text x="250.6" y="198.1">RT-EtherKit以以以以以以</text>
<text x="287.7" y="200.7">Rev</text>
<text x="287.7" y="202.9">V1.2</text>
<text x="228.2" y="205.7">Date:</text>
<text x="237.4" y="205.7">Monday, December 23, 2024</text>
<text x="263.7" y="205.7">Sheet</text>
<text x="272.6" y="205.7">8</text>
<text x="278" y="205.7">of</text>
<text x="283.3" y="205.7">12</text>
</g>
<g font-size="1.6" fill="#000080">
<text x="121.1" y="55.8">IC18F</text>
<text x="230.9" y="64.3" transform="rotate(-90 230.9 64.3)">R149</text>
<text x="230.9" y="71.1" transform="rotate(-90 230.9 71.1)">100k</text>
<text x="229.1" y="89.2" transform="rotate(-90 229.1 89.2)">R152</text>
<text x="232.7" y="89.2" transform="rotate(-90 232.7 89.2)">R153</text>
<text x="236.2" y="89.2" transform="rotate(-90 236.2 89.2)">R150</text>
<text x="239.8" y="89.2" transform="rotate(-90 239.8 89.2)">R151</text>
<text x="44.7" y="98.5">TP15</text>
<text x="229.1" y="96" transform="rotate(-90 229.1 96)">100k</text>
<text x="232.7" y="96" transform="rotate(-90 232.7 96)">100k</text>
<text x="236.2" y="96" transform="rotate(-90 236.2 96)">100k</text>
<text x="239.8" y="96" transform="rotate(-90 239.8 96)">100k</text>
<text x="122.4" y="140.8">R9A07G084M08GBG</text>
<text x="74" y="175.7">R154</text>
<text x="74" y="177.8">4.7k</text>
</g>
<g font-size="1.6" fill="#004080">
<text x="121.8" y="59.4">P12_4</text>
<text x="167" y="59.4">P18_0/SPI3_MOSI</text>
<text x="121.8" y="62.9">P13_2/ETHSW_PTPOUT2/EEPROM_SCL</text>
<text x="121.8" y="64.7">P13_3/ETHSW_PTPOUT3/EEPROM_SDA</text>
<text x="168.3" y="62.9">P18_2/IIC_SDA2</text>
<text x="175.9" y="61.2">P18_1</text>
<text x="175.9" y="64.7">P18_3</text>
<text x="121.8" y="66.5">P13_4/ESC_RESETOUT#</text>
<text x="121.8" y="68.3">P13_5/IIC_SCL2</text>
<text x="121.8" y="70.1">P13_6/ETHSW_PTPOUT0</text>
<text x="121.8" y="71.8">P13_7</text>
<text x="166" y="68.3">P18_5/UART4_RXD</text>
<text x="166.2" y="66.5">P18_4/UART4_TXD</text>
<text x="171.3" y="70.1">P18_6/SCK4</text>
<text x="121.8" y="75.4">P14_0</text>
<text x="121.8" y="77.2">P14_1</text>
<text x="155.1" y="77.2">P20_1/ETH_LED2/ESC_LINKACT0</text>
<text x="164.8" y="73.6">P19_0/USB_VBUSEN</text>
<text x="121.8" y="79">P14_2</text>
<text x="121.8" y="80.7">P14_3</text>
<text x="121.8" y="82.5">P14_4/XSPI0_DS</text>
<text x="139.2" y="82.5">P20_4/ETHSW_TDMAOUT3/ETH_LED3/ESC_LINKACT1</text>
<text x="140.4" y="80.7">P20_3/ETHSW_TDMAOUT2/ETH_LED1/ESC_LEDERR</text>
<text x="156.2" y="79">P20_2/ETH_LED0/ESC_LEDRUN</text>
<text x="121.8" y="84.3">P14_5/XSPI0_CKN</text>
<text x="121.8" y="86.1">P14_6/XSPI0_CKP</text>
<text x="121.8" y="87.8">P14_7/XSPI0_IO0</text>
<text x="166.3" y="87.8">P21_2/RS485_RXD</text>
<text x="166.5" y="89.6">P21_3/RS485_TXD</text>
<text x="175.9" y="86.1">P21_1</text>
<text x="121.8" y="91.4">P15_0/XSPI0_IO1</text>
<text x="121.8" y="93.2">P15_1/XSPI0_IO2</text>
<text x="121.8" y="95">P15_2/XSPI0_IO3</text>
<text x="175.9" y="91.4">P21_4</text>
<text x="175.9" y="93.2">P21_5</text>
<text x="175.9" y="95">P21_6</text>
<text x="121.8" y="96.7">P15_3/XSPI0_IO4</text>
<text x="121.8" y="98.5">P15_4/XSPI0_IO5</text>
<text x="121.8" y="100.3">P15_5/XSPI0_IO6</text>
<text x="166.6" y="100.3">P22_0/RS485_DE5</text>
<text x="175.9" y="96.7">P21_7</text>
<text x="121.8" y="102.1">P15_6/XSPI0_IO7</text>
<text x="121.8" y="103.8">P15_7/XSPI0_CS0#</text>
<text x="121.8" y="107.4">P16_0/XSPI0_CS1#</text>
<text x="155.1" y="102.1">P22_1/ETH_LED5/ESC_LINKACT2</text>
<text x="167.4" y="105.6">P22_3/ETH_LED1</text>
<text x="175.9" y="103.8">P22_2</text>
<text x="121.8" y="109.2">P16_1/XSPI0_RESET0#</text>
<text x="121.8" y="111">P16_2</text>
<text x="121.8" y="112.7">P16_3</text>
<text x="166.2" y="109.2">P23_7/ETH2_RXD0</text>
<text x="166.2" y="112.7">P24_0/ETH2_RXD1</text>
<text x="121.8" y="114.5">P16_5/UART0_TXD</text>
<text x="121.8" y="116.3">P16_6/UART0_RXD</text>
<text x="121.8" y="118.1">P16_7</text>
<text x="152.9" y="114.5">P24_1/ETH2_RXCLK_REF_CLK_RXC</text>
<text x="166.2" y="116.3">P24_2/ETH2_RXD2</text>
<text x="121.8" y="121.6">P17_0/ESC_IRQ</text>
<text x="121.8" y="123.4">P17_3</text>
<text x="121.8" y="125.2">P17_4</text>
<text x="121.8" y="127">P17_5/USB_OVRCUR</text>
<text x="121.8" y="128.7">P17_6/SCK3</text>
<text x="121.8" y="130.5">P17_7/SPI3_MISO</text>
</g>
<g font-size="1.3">
<text x="30.8" y="1.3">5</text>
<text x="88.9" y="1.3">4</text>
<text x="146.9" y="1.3">3</text>
<text x="205" y="1.3">2</text>
<text x="263.1" y="1.3">1</text>
<text x=".5" y="28.4">D</text>
<text x="292.6" y="28.4">D</text>
<text x=".5" y="79.5">C</text>
<text x="292.6" y="79.5">C</text>
<text x=".5" y="130.6">B</text>
<text x="292.6" y="130.6">B</text>
<text x=".5" y="181.7">A</text>
<text x="292.6" y="181.7">A</text>
<text x="30.8" y="207.4">5</text>
<text x="88.9" y="207.4">4</text>
<text x="146.9" y="207.4">3</text>
<text x="205" y="207.4">2</text>
<text x="263.1" y="207.4">1</text>
</g>
</svg>
